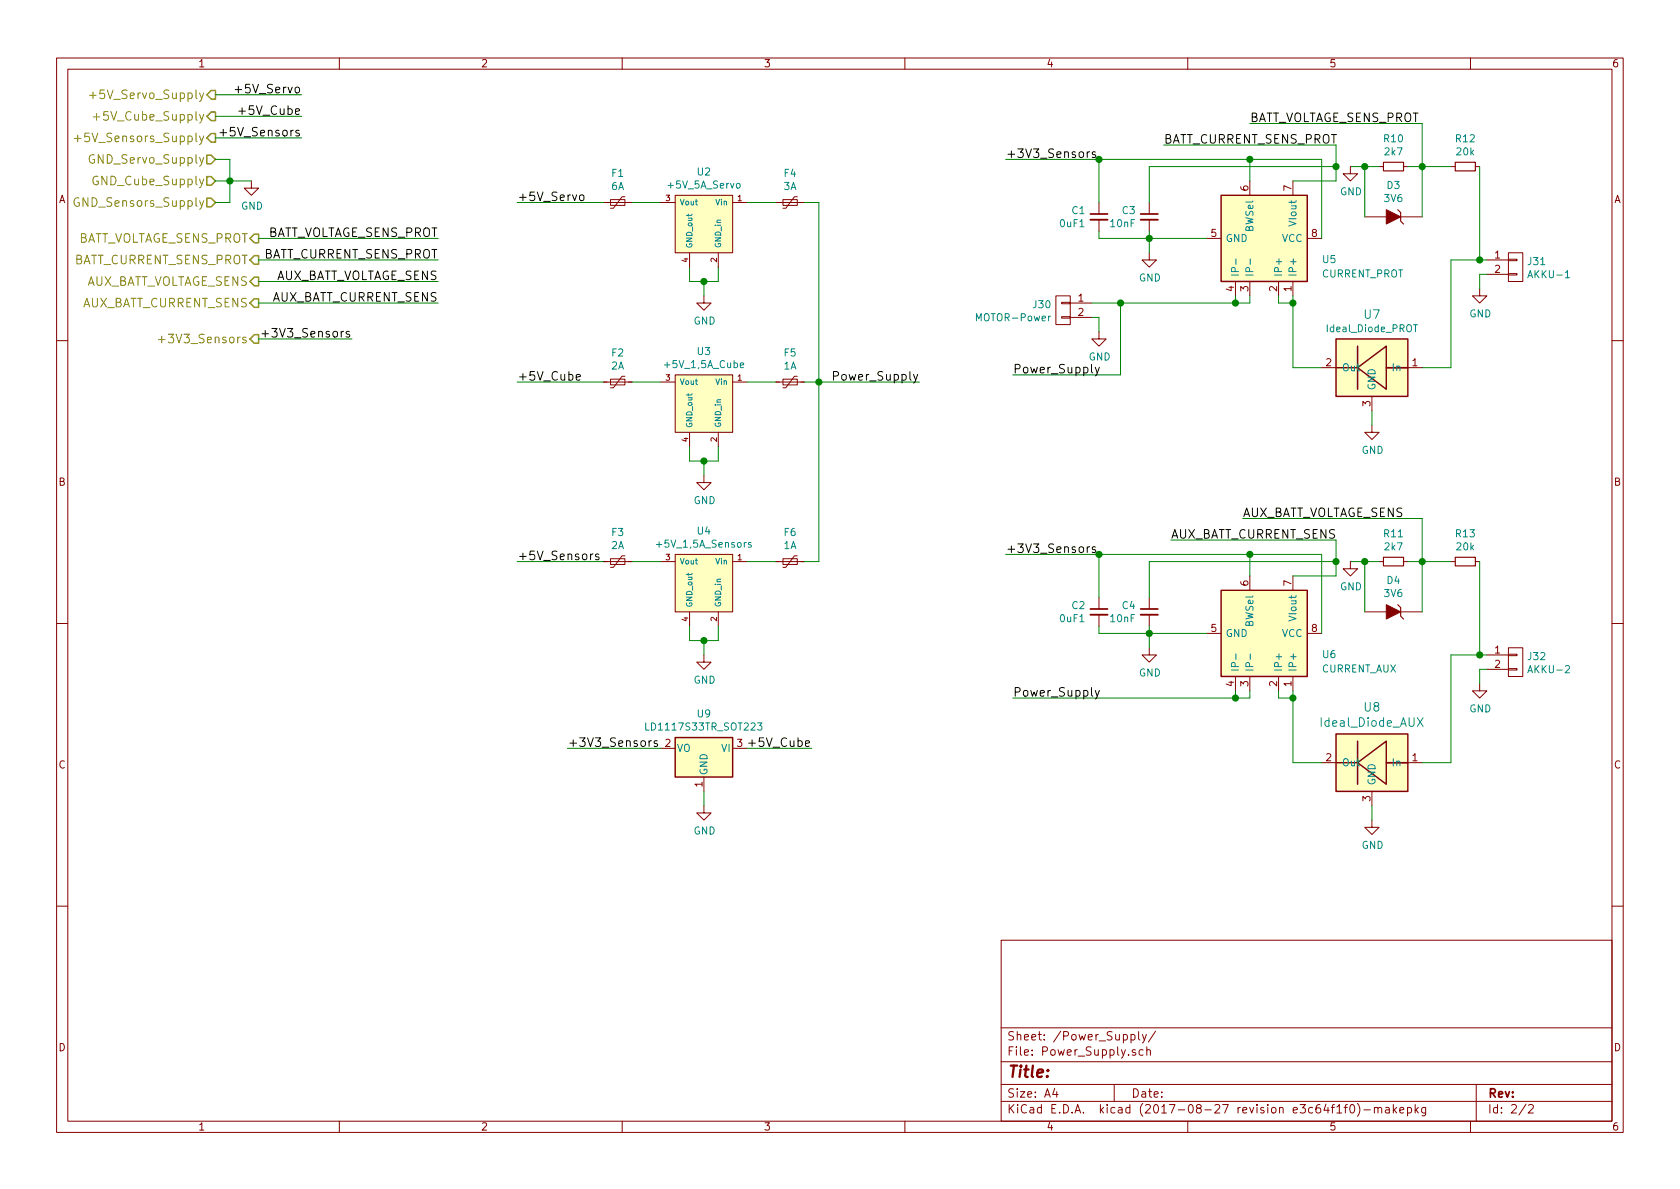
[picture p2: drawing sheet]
<svg xmlns="http://www.w3.org/2000/svg" width="297mm" height="210mm" viewBox="0 0 297 210" stroke-linecap="round" stroke-linejoin="round" font-family="sans-serif">
<g fill="none" stroke="#840000" stroke-width=".18">
<path d="M10 10.3h277v189.9h-277zM12 12.2h273v186.1h-273zM60 10.3v1.9M110 10.3v1.9M160 10.3v1.9M210 10.3v1.9M260 10.3v1.9M44.4 32v1.3h1.3l-1.3 1.2-1.2-1.2h1.2M106.7 35.8h5.1M107.9 35.3h2.6v1h-2.6zM110.5 34.8h-.5l-1.5 2h-.6M116.8 35.8h2.6"/>
<path d="M119.4 34.5h10.1v10.2h-10.1zM129.5 35.8h2.6M137.2 35.8h5M138.4 35.3h2.6v1h-2.6zM141 34.8h-.5l-1.6 2h-.5M194.3 35.8v2M194.3 38.9v2M203.2 35.8v2M203.2 38.9v2M221 32v2.5M228.6 32v2.5M238.8 29.5v1.2h1.2l-1.2 1.3-1.3-1.3h1.3"/>
<path d="M241.3 38.3h3.8M243.8 29.5h.8M247.6 38.3h3.9M248.2 29.5h.7M256.5 29.5h.8M260.9 29.5h.7M121.9 44.7v2.5M124.5 52.3v1.3h1.2l-1.2 1.3-1.3-1.3h1.3M127 44.7v2.5M186.7 52.3h2.5v5.1h-2.5zM187.7 56h1.5v.3h-1.5zM187.7 53.5h1.5v.2h-1.5z"/>
<path d="M189.2 53.6h3.8M189.2 56.1h3.8M194.3 58.7v1.2h1.3l-1.3 1.3-1.3-1.3h1.3M203.2 44.7v1.3h1.3l-1.3 1.2-1.3-1.2h1.3M213.4 42.2h2.5M218.4 49.8v2.5M221 49.8v2.5M226.1 49.8v2.5M228.6 49.8v2.5M231.1 42.2h2.6M261.6 51v1.3h1.3l-1.3 1.3-1.3-1.3h1.3M262.9 46h3.8"/>
<path d="M262.9 48.5h3.8M266.7 48.4h1.5v.2h-1.5zM266.7 45.8h1.5v.3h-1.5zM266.7 44.7h2.5v5.1h-2.5zM10 60.2h2M106.7 67.6h5.1M107.9 67.1h2.6v1h-2.6zM110.5 66.5h-.5l-1.5 2.1h-.6M116.8 67.6h2.6M119.4 66.3h10.1v10.1h-10.1zM121.9 76.5v2.5M127 76.4v2.6"/>
<path d="M129.5 67.6h2.6M137.2 67.6h5M138.4 67.1h2.6v1h-2.6zM141 66.5h-.5l-1.6 2.1h-.5M233.7 65h2.5M242.6 75.2v1.2h1.2l-1.2 1.3-1.3-1.3h1.3M242.6 70.1v2.5M248.9 65h2.6M285 60.2h2M106.7 99.3h5.1M107.9 98.8h2.6v1h-2.6zM110.5 98.3h-.5l-1.5 2h-.6"/>
<path d="M116.8 99.3h2.6M119.4 98h10.1v10.2h-10.1zM124.5 84.1v1.2h1.2l-1.2 1.3-1.3-1.3h1.3M129.5 99.3h2.6M137.2 99.3h5M138.4 98.8h2.6v1h-2.6zM141 98.3h-.5l-1.6 2h-.5M238.8 99.3v1.3h1.2l-1.2 1.2-1.3-1.2h1.3M243.8 99.3h.8M248.2 99.3h.7M256.5 99.3h.8M260.9 99.3h.7"/>
<path d="M10 110.3h2M121.9 108.2v2.5M124.5 115.8v1.3h1.2l-1.2 1.3-1.3-1.3h1.3M127 108.2v2.5M194.3 105.7v2M194.3 108.7v2M203.2 114.5v1.3h1.3l-1.3 1.3-1.3-1.3h1.3M203.2 105.7v2M203.2 108.7v2M213.4 112h2.5M218.4 119.6v2.6M221 101.8v2.6"/>
<path d="M221 119.6v2.6M226.1 119.6v2.6M228.6 101.8v2.6M228.6 119.6v2.6M231.1 112h2.6M241.3 108.2h3.8M247.6 108.2h3.9M262.9 115.8h3.8M262.9 118.4h3.8M266.7 118.2h1.5v.3h-1.5zM266.7 115.7h1.5v.2h-1.5zM266.7 114.5h2.5v5.1h-2.5z"/>
<path d="M285 110.3h2M116.8 132.3h2.6M124.5 137.4v2.5M129.5 132.3h2.6M233.7 134.9h2.5M242.6 139.9v2.6M248.9 134.9h2.6M261.6 120.9v1.3h1.3l-1.3 1.2-1.3-1.2h1.3M124.5 142.5v1.3h1.2l-1.2 1.2-1.3-1.2h1.3M242.6 145v1.3h1.2l-1.2 1.3-1.3-1.3h1.3M10 160.2h2M177 166.3h108v32h-108z"/>
<path d="M285 160.2h2M60 198.3v1.9M110 198.3v1.9M160 198.3v1.9M177 194.8h108M177 191.8h108M177 187.8h108M177 181.8h108M186.5 192.5l-.4 1h1M186.8 193v1M197 191.8v3M200 183l.4-.1 .3 .3-.1 .6h-.6"/>
<path d="M200.8 185.7a.37 .37 0 0 0-.6 .1l.1 .2 .5 .2v.1l-.2 .3-.4-.1M201.3 182.4v1.3l.2 .2M202 182.9l.3 1M202.1 185.7l-.4-.1-.3 .3 .1 .6 .2 .1 .4-.1M202.7 182.9l-.5 1.4-.2 .1M202.8 185.7a.37 .37 0 0 1 .6 .1v.8M202.8 185.1v1.5M204.3 182.3l-1.3 2M210 198.3v1.9M236.4 195.8l.4-.5v1.5M236.4 196.8h.8M237.6 195.8h.6"/>
<path d="M238.2 195.3l-.3 .2v1.3M238.8 195.5l.2-.2a.8 .8 0 0 1 .5 .8 .8 .8 0 0 1-.5 .7l-.2-.1-.1-.4zM240 195.1a1.71 1.71 0 0 1 0 2.3M241.1 196.3h1.2M243 196l.2-.2 .4 .1v.9M243 195.8v1M243.6 196a.36 .36 0 0 1 .4-.2 .36 .36 0 0 1 .3 .2v.8M245 195.9h.6v.9M245.6 196.2l-.5 .1a.29 .29 0 0 0-.2 .2 .29 .29 0 0 0 .2 .3l.5-.1M246.4 195.3v1.5M246.5 196.3l.4 .5M246.9 195.8l-.5 .6"/>
<path d="M247.5 196.3l.7-.1-.1-.3-.4-.1-.2 .2 .1 .7h.5M248.9 195.9l.4-.1 .3 .3-.1 .6-.2 .1-.4-.1M248.9 195.8v1.5M250.2 195.3v1.5M250.4 196.3l.4 .5M250.8 195.8l-.6 .6M252.1 195.8v1.2l-.3 .3h-.4M252.1 195.9l-.5-.1-.2 .3v.6l.2 .1 .5-.1M260 198.3v1.9M261 191.8v6.5M269.8 195.2l-1.2 2M270.3 195.5l.2-.2h.3l.3 .5-.9 1h.9"/>
</g>
<path d="M36.6 16.8l.7-.8h.8v1.5h-.8zM37.3 19.8h.8v1.5h-.8l-.7-.7zM36.6 27.4h.7l.8 .8-.8 .8h-.7zM36.6 31.2h.7l.8 .8-.8 .8h-.7zM36.6 35h.7l.8 .8-.8 .8h-.7zM37.3 23.6h.8v1.5h-.8l-.7-.7zM44.2 42.2l.8-.8h.7v1.5h-.7zM44.2 46l.8-.8h.7v1.5h-.7zM44.2 59.9l.8-.7h.7v1.5h-.7zM45 49h.7v1.5h-.7l-.8-.7zM45 52.8h.7v1.6h-.7l-.8-.8z" fill="none" stroke="#848400" stroke-width=".25"/>
<path d="M15.8 16.9h1.2M16.4 16.3v1.1M13.2 24.5h1.1M13.7 23.9v1.2M13.9 35a.71 .71 0 0 0-.8 .7 .71 .71 0 0 0 .8 .7l.1-.6h-.3M16.5 20.7h1.2M17.1 20.1v1.2M36 24l-.5 1.4-.2 .2M36 35.5l-.5 1.3-.2 .2M28.6 59.5v1.1M28 60h1.2" fill="none" stroke="#848400" stroke-width=".18"/>
<path d="M244.6 28.7h3.6v1.5h-3.6zM247.1 37.1l.5 .5v1.5l.6 .5M257.3 28.7h3.6v1.5h-3.6zM244.6 98.5h3.6v1.6h-3.6zM257.3 98.5h3.6v1.6h-3.6zM247.1 106.9l.5 .5v1.6l.6 .5" fill="none" stroke="#840000" stroke-width=".2"/>
<g fill="#840000" stroke="#840000" stroke-width=".18">
<path d="M245.1 37.1l2.5 1.2-2.5 1.3z"/>
<path d="M245.1 106.9l2.5 1.3-2.5 1.3z"/>
</g>
<g fill="none" stroke="#008400" stroke-width=".18">
<path d="M38.1 16.8h15.2M38.1 32h6.3M38.1 28.2h2.5v7.6h-2.5M38.1 20.6h15.2M38.1 24.4h15.2M91.4 35.8h15.3M111.8 35.8h5M132.1 35.8h5.1M142.2 35.8h2.6v63.5h-2.6M177.8 28.2h55.9v14M194.3 28.2v7.6M205.7 25.6h30.5v6.4h-7.6"/>
<path d="M221 21.8h30.5v16.5M221 28.2v3.8M236.2 29.5h-33v6.3M238.8 29.5h5M241.3 29.5v8.8M248.9 29.5h7.6M261.6 29.5v16.5M45.7 42.2h31.8M45.7 49.8h31.8M45.7 46h31.8M45.7 53.6h31.8M45.7 59.9h16.5"/>
<path d="M121.9 47.2v2.6h5.1v-2.6M124.5 49.8v2.5M193 56.1h1.3v2.6M194.3 40.9v1.3h19.1M198.1 53.6v12.7h-19M203.2 40.9v3.8M218.4 52.3v1.3M221 52.3v1.3h-28M226.1 52.3v1.3h2.5M228.6 52.3v12.7h5.1M262.9 46h-6.4v19h-5M262.9 48.5h-1.3v2.5"/>
<path d="M91.4 67.6h15.3M111.8 67.6h5M121.9 79v2.5h5.1v-2.5M132.1 67.6h5.1M142.2 67.6h20.4M242.6 72.6v2.6M91.4 99.3h15.3M111.8 99.3h5M124.5 81.5v2.6M132.1 99.3h5.1M177.8 98h55.9v14M194.3 98v7.7"/>
<path d="M207 95.5h29.2v6.3h-7.6M219.7 91.7h31.8v16.5M221 98v3.8M236.2 99.3h-33v6.4M238.8 99.3h5M241.3 99.3v8.9M248.9 99.3h7.6M261.6 99.3v16.5M121.9 110.7v2.6h5.1v-2.6M124.5 113.3v2.5M194.3 110.7v1.3h19.1M203.2 110.7v3.8"/>
<path d="M262.9 118.4h-1.3v2.5M262.9 115.8h-6.4v19.1h-5M100.3 132.3h16.5M124.5 139.9v2.6M132.1 132.3h11.4M218.4 122.2v1.2M221 122.2v1.2h-41.9M226.1 122.2v1.2h2.5M228.6 122.2v12.7h5.1M242.6 142.5v2.5"/>
</g>
<g fill="#008400" stroke="#008400" stroke-width=".25">
<circle cx="251.5" cy="29.5" r=".51"/>
<circle cx="241.3" cy="29.5" r=".51"/>
<circle cx="40.6" cy="32" r=".51"/>
<circle cx="251.5" cy="99.3" r=".51"/>
<circle cx="241.3" cy="99.3" r=".51"/>
<circle cx="261.6" cy="115.8" r=".51"/>
<circle cx="203.2" cy="112" r=".51"/>
<circle cx="236.2" cy="99.3" r=".51"/>
<circle cx="228.6" cy="123.4" r=".51"/>
<circle cx="203.2" cy="42.2" r=".51"/>
<circle cx="236.2" cy="29.5" r=".51"/>
<circle cx="228.6" cy="53.6" r=".51"/>
<circle cx="261.6" cy="46" r=".51"/>
<circle cx="194.3" cy="28.2" r=".51"/>
<circle cx="194.3" cy="98" r=".51"/>
<circle cx="218.4" cy="53.6" r=".51"/>
<circle cx="198.1" cy="53.6" r=".51"/>
<circle cx="218.4" cy="123.4" r=".51"/>
<circle cx="124.5" cy="113.3" r=".51"/>
<circle cx="124.5" cy="81.5" r=".51"/>
<circle cx="144.8" cy="67.6" r=".51"/>
<circle cx="124.5" cy="49.8" r=".51"/>
<circle cx="221" cy="98" r=".51"/>
<circle cx="221" cy="28.2" r=".51"/>
</g>
<g fill="none" stroke="#008484" stroke-width=".18">
<path d="M130.3 32.5l.3-.1 .2 .2 .1 .4-.2 .2-.3 .1-.1-.2zM185.8 55.9l-.4 .2M218.5 45.8v1M221.1 45.8v1M249.9 57.4h.7M276.8 49.1h.7M130.9 64.6l.6-.1-.1-.3h-.3l-.2 .2v.6h.5M132.8 96l-.3-.1-.2 .2 .1 .2 .4 .1v.3h-.5M218.5 115.6v1M221.1 115.6v1M276.8 117.8l.5-.1 .2 .4-.1 .2-.7 .7h.8M114.2 127.8v1.3h.6"/>
<path d="M133.9 127.8h.8l-.4 .5 .4 .1-.1 .7h-.5l-.2-.1M250.6 126.9l1 1.5M251.6 126.9l-1 1.5"/>
</g>
<g fill="#ffffc2" stroke="#ffffc2" stroke-width=".18">
<path d="M215.9 104.4h15.2v15.2h-15.2z"/>
<path d="M215.9 34.5h15.2v15.3h-15.2z"/>
<path d="M236.2 129.8h12.7v10.1h-12.7z"/>
<path d="M119.4 98h10.1v10.2h-10.1z"/>
<path d="M119.4 66.3h10.1v10.1h-10.1z"/>
<path d="M236.2 59.9h12.7v10.2h-12.7z"/>
<path d="M119.4 34.5h10.1v10.2h-10.1z"/>
<path d="M119.4 130.4h10.1v7h-10.1z"/>
</g>
<path d="M215.9 34.5h15.2v15.3h-15.2zM236.2 59.9h12.7v10.2h-12.7zM236.2 65h3.8l5.1-3.8v3.8h3.8h-3.8v3.8l-5.1-3.8M240 61.2v7.6M215.9 104.4h15.2v15.2h-15.2zM119.4 130.4h10.1v7h-10.1zM236.2 129.8h12.7v10.1h-12.7zM236.2 134.9h3.8l5.1-3.8v3.8h3.8h-3.8v3.8l-5.1-3.8M240 131.1v7.6" fill="none" stroke="#840000" stroke-width=".25"/>
<path d="M192.8 38.9h3M201.7 38.9h3M192.8 108.7h3M201.7 108.7h3" fill="none" stroke="#840000" stroke-width=".33"/>
<path d="M192.8 37.8h3M201.7 37.8h3M192.8 107.7h3M201.7 107.7h3" fill="none" stroke="#840000" stroke-width=".3"/>
<g fill="none" stroke="#000" stroke-width=".18">
<path d="M41.6 15.8h1.1M42.2 19.7h1.2M38.9 23.5h1.2M102.5 34.6l.2-.1 .5 .1 .1 .6-.2 .2-.4 .1-.2-.2zM192.7 26.8l-.5 .3M193.7 26.9l-.4-.1-.2 .2 .1 .3 .5 .1v.4h-.6M46.3 59h1.2M46.9 58.4v1.2M101.9 66.7l.7-.1-.1-.3-.4-.1-.2 .2 .1 .8h.5M193.6 64.9l.4 1.1M194.4 64.9l-.5 1.4-.3 .2M105.9 98h-.4l-.2 .2 .1 .2 .5 .1v.4h-.6"/>
<path d="M192.7 96.7l-.5 .3M193.7 96.8l-.4-.1-.2 .2 .1 .2 .5 .2v.3h-.6M115.2 131l-.4 .3M116.2 131.1l-.4-.1-.2 .2 .1 .2 .5 .2v.3h-.6M132.4 131.4h1.2M193.6 122.1l.4 1M194.4 122.1l-.5 1.4-.3 .1"/>
</g>
<text font-size="2.8" fill="#840000" x="178" y="190.5">Title:</text>
<g font-size="2.1" fill="#848400">
<text x="17.1" y="17.5">+5V_Servo_Supply</text>
<text x="17.8" y="21.3">+5V_Cube_Supply</text>
<text x="14.7" y="25.1">+5V_Sensors_Supply</text>
<text x="16.3" y="29">GND_Servo_Supply</text>
<text x="16.9" y="32.8">GND_Cube_Supply</text>
<text x="13.8" y="36.6">GND_Sensors_Supply</text>
<text x="12.7" y="46.7">BATT_CURRENT_SENS_PROT</text>
<text x="12.8" y="42.9">BATT_VOLTAGE_SENS_PROT</text>
<text x="14.2" y="50.5">AUX_BATT_VOLTAGE_SENS</text>
<text x="14.1" y="54.4">AUX_BATT_CURRENT_SENS</text>
<text x="29.4" y="60.7">+3V3_Sensors</text>
</g>
<g font-size="2.1">
<text x="42.4" y="16.5">+5V_Servo</text>
<text x="43" y="20.3">+5V_Cube</text>
<text x="221" y="21.6">BATT_VOLTAGE_SENS_PROT</text>
<text x="40" y="24.1">+5V_Sensors</text>
<text x="177.8" y="27.9">+3V3_Sensors</text>
<text x="205.7" y="25.4">BATT_CURRENT_SENS_PROT</text>
<text x="91.4" y="35.6">+5V_Servo</text>
<text x="46.3" y="41.9">BATT_VOLTAGE_SENS_PROT</text>
<text x="46.2" y="45.7">BATT_CURRENT_SENS_PROT</text>
<text x="47.6" y="53.3">AUX_BATT_CURRENT_SENS</text>
<text x="47.8" y="49.5">AUX_BATT_VOLTAGE_SENS</text>
<text x="47.7" y="59.7">+3V3_Sensors</text>
<text x="91.4" y="67.3">+5V_Cube</text>
<text x="147.9" y="67.3">Power_Supply</text>
<text x="179.1" y="66">Power_Supply</text>
<text x="207" y="95.2">AUX_BATT_CURRENT_SENS</text>
<text x="219.7" y="91.4">AUX_BATT_VOLTAGE_SENS</text>
<text x="91.4" y="99.1">+5V_Sensors</text>
<text x="177.8" y="97.8">+3V3_Sensors</text>
<text x="179.1" y="123.2">Power_Supply</text>
<text x="100.3" y="132.1">+3V3_Sensors</text>
<text x="133.2" y="132.1">+5V_Cube</text>
</g>
<g font-size="2.1" fill="#008484">
<text x="241.2" y="56.4">U7</text>
<text x="241.2" y="125.8">U8</text>
<text x="233.8" y="128.5">Ideal_Diode_AUX</text>
</g>
<g font-size="2.1" fill="#840000">
<text x="178" y="184">Sheet: /Power_Supply/</text>
<text x="178" y="186.7">File: Power_Supply.sch</text>
<text x="178" y="196.9">KiCad E.D.A. kicad (2017-08-27 revision e3c64f1f0)-makepkg</text>
<text x="178" y="194.1">Size: A4</text>
<text x="200" y="194.1">Date:</text>
<text x="263" y="194.1">Rev:</text>
<text x="263" y="196.9">Id: 2/2</text>
</g>
<g font-size="1.8" fill="#840000">
<text x="35" y="11.9">1</text>
<text x="85" y="11.9">2</text>
<text x="135" y="11.9">3</text>
<text x="185" y="11.9">4</text>
<text x="235" y="11.9">5</text>
<text x="285" y="11.9">6</text>
<text x="10.4" y="35.9">A</text>
<text x="220.7" y="33.8" transform="rotate(-90 220.7 33.8)">6</text>
<text x="228.3" y="33.8" transform="rotate(-90 228.3 33.8)">7</text>
<text x="285.4" y="35.9">A</text>
<text x="214.1" y="41.9">5</text>
<text x="231.9" y="41.9">8</text>
<text x="264.3" y="45.7">1</text>
<text x="190.7" y="53.3">1</text>
<text x="218.2" y="51.5" transform="rotate(-90 218.2 51.5)">4</text>
<text x="220.7" y="51.5" transform="rotate(-90 220.7 51.5)">3</text>
<text x="225.8" y="51.5" transform="rotate(-90 225.8 51.5)">2</text>
<text x="228.3" y="51.5" transform="rotate(-90 228.3 51.5)">1</text>
<text x="264.3" y="48.3">2</text>
<text x="190.7" y="55.9">2</text>
<text x="234.5" y="64.8">2</text>
<text x="249.7" y="64.8">1</text>
<text x="242.3" y="71.9" transform="rotate(-90 242.3 71.9)">3</text>
<text x="10.4" y="85.9">B</text>
<text x="285.4" y="85.9">B</text>
<text x="220.7" y="103.6" transform="rotate(-90 220.7 103.6)">6</text>
<text x="228.3" y="103.6" transform="rotate(-90 228.3 103.6)">7</text>
<text x="214.1" y="111.8">5</text>
<text x="231.9" y="111.8">8</text>
<text x="264.3" y="115.6">1</text>
<text x="264.3" y="118.1">2</text>
<text x="218.2" y="121.4" transform="rotate(-90 218.2 121.4)">4</text>
<text x="220.7" y="121.4" transform="rotate(-90 220.7 121.4)">3</text>
<text x="225.8" y="121.4" transform="rotate(-90 225.8 121.4)">2</text>
<text x="228.3" y="121.4" transform="rotate(-90 228.3 121.4)">1</text>
<text x="10.4" y="135.9">C</text>
<text x="117.6" y="132.1">2</text>
<text x="130.3" y="132.1">3</text>
<text x="234.5" y="134.6">2</text>
<text x="249.7" y="134.6">1</text>
<text x="285.4" y="135.9">C</text>
<text x="124.2" y="139.2" transform="rotate(-90 124.2 139.2)">1</text>
<text x="242.3" y="141.7" transform="rotate(-90 242.3 141.7)">3</text>
<text x="10.4" y="185.9">D</text>
<text x="285.4" y="185.9">D</text>
<text x="35" y="199.9">1</text>
<text x="85" y="199.9">2</text>
<text x="135" y="199.9">3</text>
<text x="185" y="199.9">4</text>
<text x="235" y="199.9">5</text>
<text x="285" y="199.9">6</text>
</g>
<g font-size="1.8" fill="#008484">
<text x="244.8" y="25.2">R10</text>
<text x="244.9" y="27.5">2k7</text>
<text x="257.5" y="25.2">R12</text>
<text x="257.6" y="27.5">20k</text>
<text x="108.1" y="33.6">6A</text>
<text x="108.2" y="31.3">F1</text>
<text x="118.3" y="33.3">+5V_5A_Servo</text>
<text x="123.3" y="31">U2</text>
<text x="138.6" y="33.6">3A</text>
<text x="138.7" y="31.3">F4</text>
<text x="236.9" y="34.5">GND</text>
<text x="244.8" y="35.7">3V6</text>
<text x="245.3" y="33.4">D3</text>
<text x="42.6" y="37.1">GND</text>
<text x="187.5" y="40.2">0uF1</text>
<text x="189.6" y="37.9">C1</text>
<text x="196.4" y="40.2">10nF</text>
<text x="198.5" y="37.9">C3</text>
<text x="221.6" y="40.9" transform="rotate(-90 221.6 40.9)">BWSel</text>
<text x="229.2" y="39.7" transform="rotate(-90 229.2 39.7)">VIout</text>
<text x="216.7" y="42.8">GND</text>
<text x="226.6" y="42.8">VCC</text>
<text x="233.9" y="46.5">U5</text>
<text x="270.2" y="46.9">J31</text>
<text x="201.4" y="49.8">GND</text>
<text x="219.1" y="49" transform="rotate(-90 219.1 49)">IP-</text>
<text x="221.6" y="49" transform="rotate(-90 221.6 49)">IP-</text>
<text x="226.7" y="49" transform="rotate(-90 226.7 49)">IP+</text>
<text x="229.2" y="49" transform="rotate(-90 229.2 49)">IP+</text>
<text x="233.7" y="49.1">CURRENT_PROT</text>
<text x="270.6" y="49.2">AKKU-1</text>
<text x="122.6" y="57.4">GND</text>
<text x="172.9" y="56.8">MOTOR-Power</text>
<text x="182.7" y="54.5">J30</text>
<text x="259.8" y="56.1">GND</text>
<text x="108.1" y="65.3">2A</text>
<text x="108.2" y="63">F2</text>
<text x="117.8" y="65.1">+5V_1,5A_Cube</text>
<text x="123.3" y="62.8">U3</text>
<text x="138.6" y="65.3">1A</text>
<text x="138.7" y="63">F5</text>
<text x="192.5" y="63.7">GND</text>
<text x="237.2" y="65.7">Out</text>
<text x="246.3" y="65.7">In</text>
<text x="243.2" y="69.1" transform="rotate(-90 243.2 69.1)">GND</text>
<text x="240.7" y="80.3">GND</text>
<text x="122.6" y="89.1">GND</text>
<text x="108.2" y="94.8">F3</text>
<text x="123.3" y="94.5">U4</text>
<text x="138.7" y="94.8">F6</text>
<text x="244.8" y="95">R11</text>
<text x="257.5" y="95">R13</text>
<text x="108.1" y="97.1">2A</text>
<text x="116.5" y="96.8">+5V_1,5A_Sensors</text>
<text x="138.6" y="97.1">1A</text>
<text x="244.9" y="97.3">2k7</text>
<text x="257.6" y="97.3">20k</text>
<text x="189.6" y="107.7">C2</text>
<text x="198.5" y="107.7">C4</text>
<text x="236.9" y="104.4">GND</text>
<text x="244.8" y="105.6">3V6</text>
<text x="245.3" y="103.3">D4</text>
<text x="187.5" y="110">0uF1</text>
<text x="196.4" y="110">10nF</text>
<text x="216.7" y="112.6">GND</text>
<text x="221.6" y="110.8" transform="rotate(-90 221.6 110.8)">BWSel</text>
<text x="226.6" y="112.6">VCC</text>
<text x="229.2" y="109.6" transform="rotate(-90 229.2 109.6)">VIout</text>
<text x="201.4" y="119.6">GND</text>
<text x="219.1" y="118.9" transform="rotate(-90 219.1 118.9)">IP-</text>
<text x="221.6" y="118.9" transform="rotate(-90 221.6 118.9)">IP-</text>
<text x="226.7" y="118.9" transform="rotate(-90 226.7 118.9)">IP+</text>
<text x="229.2" y="118.9" transform="rotate(-90 229.2 118.9)">IP+</text>
<text x="233.7" y="118.9">CURRENT_AUX</text>
<text x="233.9" y="116.4">U6</text>
<text x="270.2" y="116.7">J32</text>
<text x="270.6" y="119">AKKU-2</text>
<text x="122.6" y="120.9">GND</text>
<text x="259.8" y="126">GND</text>
<text x="114.8" y="129.2">LD1117S33TR_SOT223</text>
<text x="123.3" y="126.9">U9</text>
<text x="119.6" y="133">VO</text>
<text x="125.1" y="137.2" transform="rotate(-90 125.1 137.2)">GND</text>
<text x="127.6" y="133">VI</text>
<text x="237.2" y="135.5">Out</text>
<text x="246.3" y="135.5">In</text>
<text x="243.2" y="138.9" transform="rotate(-90 243.2 138.9)">GND</text>
<text x="122.6" y="147.6">GND</text>
<text x="240.7" y="150.1">GND</text>
</g>
<text font-size="1.7" fill="#008484" x="234.8" y="58.7">Ideal_Diode_PROT</text>
<g font-size="1.4" fill="#840000">
<text x="117.7" y="35.6">3</text>
<text x="130.4" y="35.6">1</text>
<text x="121.7" y="46.4" transform="rotate(-90 121.7 46.4)">4</text>
<text x="126.7" y="46.3" transform="rotate(-90 126.7 46.3)">2</text>
<text x="117.7" y="67.3">3</text>
<text x="130.4" y="67.3">1</text>
<text x="121.7" y="78.1" transform="rotate(-90 121.7 78.1)">4</text>
<text x="126.7" y="78.1" transform="rotate(-90 126.7 78.1)">2</text>
<text x="117.7" y="99.1">3</text>
<text x="130.4" y="99.1">1</text>
<text x="121.7" y="109.9" transform="rotate(-90 121.7 109.9)">4</text>
<text x="126.7" y="109.8" transform="rotate(-90 126.7 109.8)">2</text>
</g>
<g font-size="1.4" fill="#008484">
<text x="120.1" y="36.3">Vout</text>
<text x="126.6" y="36.3">Vin</text>
<text x="122.4" y="44" transform="rotate(-90 122.4 44)">GND_out</text>
<text x="127.5" y="43.9" transform="rotate(-90 127.5 43.9)">GND_in</text>
<text x="120.1" y="68">Vout</text>
<text x="126.6" y="68">Vin</text>
<text x="122.4" y="75.7" transform="rotate(-90 122.4 75.7)">GND_out</text>
<text x="127.5" y="75.7" transform="rotate(-90 127.5 75.7)">GND_in</text>
<text x="120.1" y="99.8">Vout</text>
<text x="126.6" y="99.8">Vin</text>
<text x="122.4" y="107.5" transform="rotate(-90 122.4 107.5)">GND_out</text>
<text x="127.5" y="107.4" transform="rotate(-90 127.5 107.4)">GND_in</text>
</g>
</svg>
